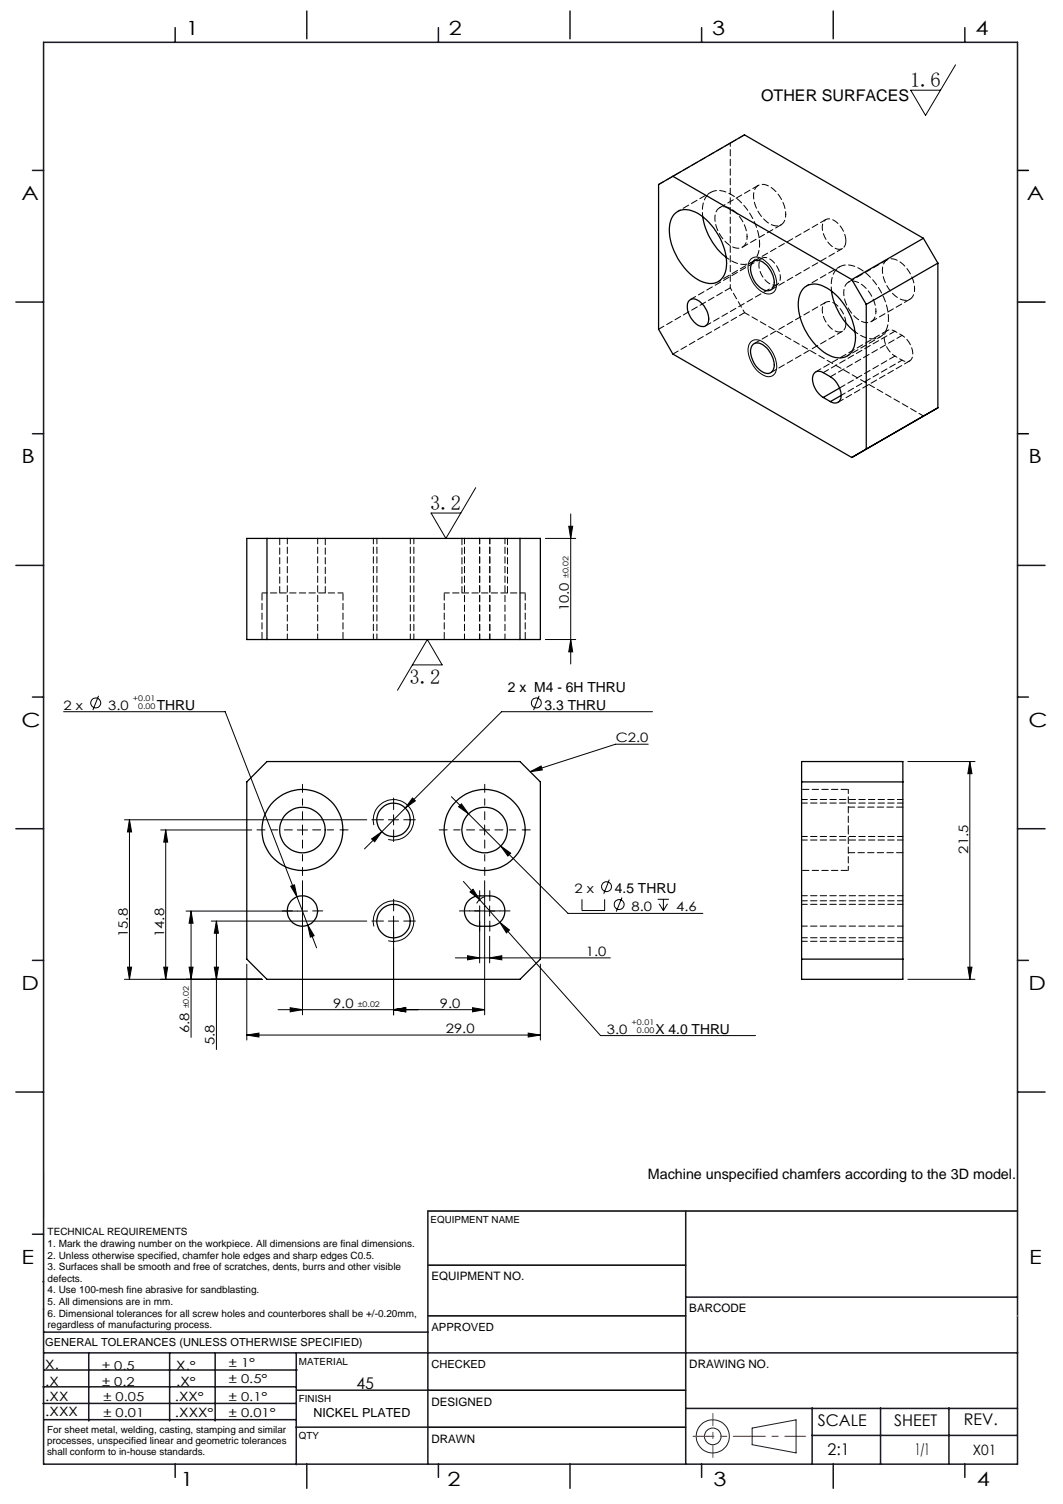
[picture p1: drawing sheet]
<svg xmlns="http://www.w3.org/2000/svg" width="210mm" height="297mm" viewBox="0 0 210 297" stroke-linecap="round" stroke-linejoin="round" font-family="sans-serif">
<g fill="none" stroke="#000" stroke-width=".2">
<path d="M188.8 12.8l-6 10-2.9-5h5.9M148.3 51.1a2.06 2.06 0 0 1 2.8 .4 5.9 5.9 0 0 1 2.2 5.4 1.6 1.6 0 0 1-2.6 .8 6.1 6.1 0 0 1-2.9-5.6zM148.3 67.5a2.06 2.06 0 0 1 2.8 .3 5.8 5.8 0 0 1 2.2 5.4 1.6 1.6 0 0 1-2.6 .8 6.1 6.1 0 0 1-2.9-5.5zM94 96.3l-5.9 10-2.9-5h5.9M107.7 106.3h6M112.4 103.9h.7l-.4 2.4zM112.7 101.5v29.6M19.5 137.4l-1.2 2.8M81.5 131.3h5.8l-2.9-5-5.9 10M106.5 137.4l-1.1 2.8M107.7 126.3h6M112.7 126.3l.4 2.4h-.7z"/>
<path d="M12.6 140.5h31.9l14.2 36.6M80.1 159.6l-4.7 4.6M81.5 157.6l.6 .5-2 1.5zM89.2 157.3l23 23.1h26.7M90.6 159.3l.6-.6 1.4 2zM104.7 152.4l2.2-1.1 .2 .7zM128.1 147h-6.5l-16.9 5.4M128.9 140.5h-29.8l-19 19.1M179.4 150.4h13.2M191.6 150.4l.4 2.4h-.8zM191.6 150.4v43M24.6 161.9h47.9"/>
<path d="M25.6 161.9l.4 2.4h-.8zM25.6 161.9v31.5M31.7 163.9h18M32.7 163.9v29.5M32.7 163.9l.4 2.4h-.8zM36.8 179.9h23.9M37.7 179.9v25M37.7 179.9l.4 2.4h-.7zM57.4 175l.8-.3 .5 2.4zM58.7 177.1l3.8 10.1M58.7 163.9h2M59.8 162.9v2"/>
<path d="M59.8 173.9v26.5M73.4 165.7l2-1.5-1.4 2zM73.9 162.9a4 4 0 0 1 3.5-5 4 4 0 0 1 4.3 4.4 4 4 0 0 1-5 3.5M75.4 164.2l-3.4 3.4M76.7 161.9h2M77.8 160.9v2M91.5 174.1l3.3 3.6M92.9 176.1l.6-.5 1.3 2.1zM94.8 177.7l23.8 26.8h30.7M94.8 163.9h1.9M95.7 162.9v2M95.7 173.9v26.5"/>
<path d="M95.7 179.9h2.1M95.8 177.1a3.2 3.2 0 0 0-1.6 1.3M96.7 178.9v2M98.9 167.1l2 1.4-.6 .5zM115 177.6v2.2h4.5v-2.2M120.4 173.7l-1.1 2.8M122.9 177.2l-1.2 2.8M129.9 177.6h2.3M130.2 178.5l.9 1.3M131.1 177.6v2.2M131.9 178.5l-.8 1.3M24.6 193.4h27.2"/>
<path d="M25.2 191h.8l-.4 2.4zM32.3 191h.8l-.4 2.4zM37.4 191h.7l-.4 2.4zM41.7 181.9h30.8M42.3 191h.8l-.3 2.4zM42.8 181.9l.3 2.4h-.8zM42.8 181.9v25.4M48.8 190.4v15M54.9 199.4h40.8M57.3 199l2.5 .4-2.5 .4zM60.8 182.7l1.3 2.1-.8 .3zM73.9 182.9a4 4 0 0 1 3.5-5 4 4 0 0 1 4.3 4.4 4 4 0 0 1-5 3.5"/>
<path d="M76.7 181.9h2M77.8 199.4l2.4-.4v.8zM77.8 180.9v19.5M90 189.2h30.6M92.4 188.7l2.4 .5-2.4 .3zM93.3 199l2.4 .4-2.4 .4zM94.8 180.9v9.2M96.7 189.2l2.4-.5v.8zM96.7 184.9v5.2M98.7 182.1l1.9 1.6-.6 .5zM106.8 190.4v15M179.4 193.4h13.2"/>
<path d="M191.2 191h.8l-.4 2.4zM48.8 204.4l2.4-.4v.8zM48.8 204.4h58M104.4 204l2.4 .4-2.4 .4z"/>
<circle cx="18.9" cy="138.8" r=".98"/>
<circle cx="106" cy="138.8" r=".98"/>
<circle cx="119.8" cy="175.1" r=".98"/>
<circle cx="122.3" cy="178.6" r=".98"/>
</g>
<g fill="none" stroke="#191924" stroke-width=".2">
<path d="M8.6 231.2v9.4M148.6 282l8.7-1.6v6.5l-8.7-1.6z"/>
<circle cx="140.8" cy="283.7" r="3.3"/>
<circle cx="140.8" cy="283.7" r="1.64"/>
</g>
<path d="M57.8 163.9h-7M59.8 161.9v-7M59.8 165.9v7M61.8 163.9h7M93.8 163.9h-7M95.8 161.9v-7M95.8 165.9v7M97.8 163.9h7" fill="none" stroke="#000" stroke-width=".2" stroke-dasharray="15.2 1.3 1.3 1.3" stroke-dashoffset="13.6"/>
<g fill="none" stroke="#000" stroke-width=".2" stroke-dasharray="15.2 1.3 1.3 1.3">
<path d="M77.8 159.9v-2.3M57.8 179.9h-2M59.8 177.9v-2M61.8 179.9h2M75.8 161.9h-2.3M77.8 179.9v-2.3M77.8 163.9v2.3M79.8 161.9h2.3M92.8 179.9h-2M94.8 179.9h-2M94.8 179.9v1M94.8 179.9h1"/>
<path d="M94.8 179.9v-1M94.8 179.9h-1M94.8 177.9v-2M96.8 177.9v-2M96.8 179.9h2M98.8 179.9h2M59.8 181.9v2M75.8 181.9h-2.3M77.8 183.9v2.3M79.8 181.9h2.3M94.8 181.9v2M96.8 181.9v2"/>
</g>
<g fill="none" stroke="#000" stroke-width=".2" stroke-dasharray="1.3 .6" stroke-dashoffset=".2">
<path d="M147.1 61.7l35.4 20.5M56.8 106.3v20M73.8 106.3v20M74.5 106.3v20M91.8 106.3v20M94.8 106.3v20M96.8 106.3v20M62.8 126.3v-20M81.1 126.3v-20M81.8 126.3v-20M94.8 126.3v-20M96.8 126.3v-20"/>
<path d="M99.8 126.3v-20M178.4 157.9h-20M178.4 158.6h-20M158.4 165.9h20M158.4 165.2h20M178.4 177.9h-20M178.4 176.9h-20M178.4 178.6h-20M158.4 185.9h20M158.4 182.9h20M158.4 185.2h20"/>
</g>
<path d="M201 33.7h2.2M201 59.7h5.4M201 85.7h2.2M84.5 239.1h116.5M84.6 259.9h50.9M84.6 249.8h50.9M84.6 274.5h50.9M84.5 281.8h51" fill="none" stroke="#000" stroke-width=".3"/>
<path d="M136.9 283.6h22.3" fill="none" stroke="#f00" stroke-width=".2" stroke-dasharray="6.3 1.3 1.3 1.3" stroke-dashoffset="2.2"/>
<path d="M140.8 287.8v-8.7" fill="none" stroke="#f00" stroke-width=".2" stroke-dasharray="6.3 1.3 1.3 1.3" stroke-dashoffset="3.9"/>
<g fill="none" stroke="#191924" stroke-width=".3">
<path d="M8.6 8.4h192.4v280.7h-192.4zM34.6 5.5v2.9M60.6 2.2v5.5M86.6 5.5v2.9M112.6 2.2v5.5M138.6 5.5v2.9M164.6 2.2v5.5M190.6 5.5v2.9M6.4 33.7h2.2M3.1 59.7h5.5M6.4 85.7h2.2M3.1 111.7h5.5"/>
<path d="M201 111.7h5.4M6.4 137.7h2.2M201 137.7h2.2M3.1 163.7h5.5M201 163.7h5.4M6.4 189.6h2.2M201 189.6h2.2M3.1 215.6h5.5M201 215.6h5.4M84.5 239.1v50M135.5 239.1v50M6.4 243.7h2.2"/>
<path d="M8.5 253.1h.1M8.6 258.5h.1M135.5 256.1h65.5M8.5 277.1h49.9M8.5 273.9h49.9M8.6 267.2h192.4M8.6 263.1h75.9M8.8 270.5h49.9M17.5 267.2v13.4M33.5 267.2v13.4M42.5 267.2v13.4M58.5 267.2v22"/>
<path d="M58.6 274.5h26M135.5 278.1h65.5M160.4 278v11.1M174 278v11.1M187.5 278v11.1M8.8 280.3h49.7M34.6 289.1v2.6M58.5 281.8h26M60.6 289.1v4.8M86.6 289.1v2.6M112.6 289.1v4.8M138.6 289.1v2.6"/>
<path d="M160.4 283.5h40.5M164.6 289.1v4.8M190.6 289.1v2.6"/>
</g>
<path d="M201 259.9h.1" fill="none" stroke="#c0c0c0" stroke-width=".2"/>
<g fill="#000">
<path d="M42.8 181.9l.3 2.4h-.8zM42.3 191h.8l-.3 2.4zM37.7 179.9l.4 2.4h-.7zM37.4 191h.7l-.4 2.4zM32.7 163.9l.4 2.4h-.8zM32.3 191h.8l-.4 2.4zM25.6 161.9l.4 2.4h-.8zM25.2 191h.8l-.4 2.4zM112.4 103.9h.7l-.4 2.4zM112.7 126.3l.4 2.4h-.7z"/>
<path d="M57.3 199l2.5 .4-2.5 .4zM77.8 199.4l2.4-.4v.8zM60.8 182.7l.5 2.4 .8-.3zM57.4 175l1.3 2.1-.5-2.4zM91.2 158.7l-.6 .6 2 1.4zM98.9 167.1l1.4 1.9 .6-.5zM73.4 165.7l.6 .5 1.4-2zM81.5 157.6l-1.4 2 2-1.5zM104.7 152.4l2.2-1.1 .2 .7zM92.9 176.1l1.9 1.6-1.3-2.1zM98.7 182.1l1.3 2.1 .6-.5zM77.8 199.4l2.4-.4v.8zM93.3 199l2.4 .4-2.4 .4z"/>
<path d="M96.7 189.2l2.4-.5v.8zM92.4 188.7l2.4 .5-2.4 .3z"/>
<path d="M191.2 191h.8l-.4 2.4zM191.6 150.4l.4 2.4h-.8z"/>
<path d="M48.8 204.4l2.4-.4v.8zM104.4 204l2.4 .4-2.4 .4z"/>
</g>
<g fill="none" stroke="#000" stroke-width=".25">
<path d="M132.9 34.8l-2.8 1.6v28.6l2.8 4.9 35.4 20.4 17-9.8M132.9 34.8l35.4 20.4M132.9 34.8l14.2-8.2 35.3 20.5M133.2 42.3a3.4 3.4 0 0 1 4.1-.4 12 12 0 0 1 6.1 11.3 3.1 3.1 0 0 1-4.4 2.5 11.8 11.8 0 0 1-6.7-11.5l.3-1zM136.1 59.4a1.57 1.57 0 0 1 2.4 .4 4 4 0 0 1 1.3 4.2 1.5 1.5 0 0 1-2.3-.1 4.3 4.3 0 0 1-1.6-4.2zM138.8 42.8a13.1 13.1 0 0 0 4.7 8M148.8 51.6a2.13 2.13 0 0 1 2.6 .7 4.4 4.4 0 0 1 1.3 4.5 1.49 1.49 0 0 1-2.3 .1 4.7 4.7 0 0 1-2-4.8zM158.6 57a3.6 3.6 0 0 1 4.7-.1 12.2 12.2 0 0 1 5.7 10.4 3.2 3.2 0 0 1-3.5 3.4 8.5 8.5 0 0 1-5.8-4.3 10.4 10.4 0 0 1-1.8-8zM164.3 57.5a13 13 0 0 0 4.6 8M168.3 55.2l2.8 4.9M182.4 47.1l-14.1 8.1M182.4 47.1l2.9 4.9"/>
<path d="M185.3 52l-14.2 8.1M185.3 52v28.5M148.8 68a2.01 2.01 0 0 1 2.6 .6 4.4 4.4 0 0 1 1.3 4.5 1.49 1.49 0 0 1-2.3 .2 4.8 4.8 0 0 1-2-4.8zM162.6 78.5a4.2 4.2 0 0 1-1.9-4.6 1.27 1.27 0 0 1 1.9-.3 5.3 5.3 0 0 1 3 2.5 3.1 3.1 0 0 1 .2 3.1 1.4 1.4 0 0 1-1.8 .1M162.6 78.5l1.4 .8M165.9 76.6l-3.3 1.9M166.2 78.1l-2.2 1.2M171.1 60.1v28.6l14.2-8.2M48.8 106.3h58v20h-58zM52.7 106.3v20M102.7 106.3v20M52.7 150.4h50l4.1 4v35l-4.1 4h-50l-3.9-4v-35z"/>
<path d="M158.4 150.4h20v43h-20zM158.4 154.4h20M92.5 177.9a2.97 2.97 0 0 1 2.3-1 5.7 5.7 0 0 1 3.4 .4 3 3 0 0 1 1.5 3.4 3 3 0 0 1-3 2.2 5.2 5.2 0 0 1-3.4-.4 2.97 2.97 0 0 1-.8-4.6zM158.4 189.4h20"/>
<circle cx="59.7" cy="163.9" r="8"/>
<circle cx="59.7" cy="163.9" r="4.5"/>
<circle cx="59.8" cy="179.9" r="3"/>
<circle cx="77.7" cy="161.9" r="3.3"/>
<circle cx="95.7" cy="163.9" r="8"/>
<circle cx="95.8" cy="163.9" r="4.5"/>
<circle cx="77.7" cy="181.9" r="3.3"/>
</g>
<path d="M67.8 117.1h-16M103.8 117.1h-16" fill="none" stroke="#000" stroke-width=".2" stroke-dasharray="1.3 .6" stroke-dashoffset=".3"/>
<path d="M51.8 117.1v9.2M87.8 117.1v9.2M67.8 126.3v-9.2M103.8 126.3v-9.2M167.6 155.9h-9.2M158.4 171.9h9.2" fill="none" stroke="#000" stroke-width=".2" stroke-dasharray="1.3 .6" stroke-dashoffset="-.2"/>
<path d="M144.3 28.3l2.8-1.7M149.8 36.6l-7.6 4.4M146.7 48.8l7.6-4.4M175.3 51.3l-7.7 4.4M172.1 63.5l7.7-4.4M176.8 70.3l-10.9 6.3M55.3 106.3v10.8M64.3 117.1v-10.8M91.3 106.3v10.8M100.3 117.1v-10.8M178.4 159.4h-10.8M167.6 168.4h10.8" fill="none" stroke="#000" stroke-width=".2" stroke-dasharray="1.3 .6"/>
<path d="M150.1 48.2a12.1 12.1 0 0 0-6.8-10.3 3.2 3.2 0 0 0-4.5 3.1v1.8M175.5 62.9a12.1 12.1 0 0 0-6.7-10.3 3.2 3.2 0 0 0-4.6 3.1l.1 1.8" fill="none" stroke="#000" stroke-width=".2" stroke-dasharray="1.3 .6" stroke-dashoffset=".5"/>
<path d="M144.3 28.3v28.5M143.5 50.8a4.6 4.6 0 0 0 4.9 1 4 4 0 0 0 1.7-3.6M168.9 65.5a4.6 4.6 0 0 0 5 1 4 4 0 0 0 1.6-3.6" fill="none" stroke="#000" stroke-width=".2" stroke-dasharray="1.3 .6" stroke-dashoffset=".6"/>
<path d="M140.4 38l-6.5 3.7M141.9 55.6l6.5-3.8M147.6 46.8a6.7 6.7 0 0 0-4-5.9 1.87 1.87 0 0 0-2.4 2.2 6.7 6.7 0 0 0 4 5.8 1.87 1.87 0 0 0 2.4-2.1M154.2 54.8a4.3 4.3 0 0 0-2.9-4 1.31 1.31 0 0 0-1.4 1.8 4.2 4.2 0 0 0 3.1 3.7 1.25 1.25 0 0 0 1.2-1.5M155.2 42.3a6.7 6.7 0 0 0-4-5.8 1.87 1.87 0 0 0-2.3 2.2 6.7 6.7 0 0 0 4 5.8 1.87 1.87 0 0 0 2.3-2.2M165.9 52.7l-6.5 3.7M180.7 57a6.7 6.7 0 0 0-4-5.8 1.87 1.87 0 0 0-2.4 2.2 6.7 6.7 0 0 0 4 5.8 1.87 1.87 0 0 0 2.4-2.2M147.1 61.7l-2.8-4.9M167.4 70.3l6.5-3.8M173 61.5a6.7 6.7 0 0 0-4-5.9 1.87 1.87 0 0 0-2.3 2.2 6.7 6.7 0 0 0 4 5.8 1.87 1.87 0 0 0 2.3-2.1M176.8 65.4a1.33 1.33 0 0 0-1.6-.1 1.33 1.33 0 0 0-.5 1.5 4.7 4.7 0 0 0 2.1 3.5M178.2 71.1a1.33 1.33 0 0 0 1.6 .1 1.33 1.33 0 0 0 .5-1.5 4.7 4.7 0 0 0-2.1-3.5" fill="none" stroke="#000" stroke-width=".2" stroke-dasharray="1.3 .6" stroke-dashoffset=".7"/>
<g fill="none" stroke="#000" stroke-width=".2" stroke-dasharray="1.3 .6" stroke-dashoffset=".1">
<path d="M130.1 36.4l14.2-8.1M144.3 56.8l-14.2 8.2M150.5 51l-14.1 8.1M152.3 57.2l14.1-8.1M163.1 43.4l-14.1 8.1M163.1 59.7l-14.1 8.2M133 69.9l14.1-8.2M139.4 64.3l14.1-8.1M152.3 73.6l14.1-8.2M162.7 73.6l14.1-8.2M165.6 79.4l14.1-8.1M175.3 65.3l-14.1 8.1"/>
<path d="M178.2 66.2l-14.1 8.2"/>
</g>
<path d="M167.1 47.6a4.7 4.7 0 0 0-3.3-4.4 1.46 1.46 0 0 0-1.4 1.9 4.8 4.8 0 0 0 3.2 4.1 1.38 1.38 0 0 0 1.5-1.6M167.1 63.9a4.7 4.7 0 0 0-3.3-4.4 1.46 1.46 0 0 0-1.4 1.9 4.8 4.8 0 0 0 3.2 4.1 1.38 1.38 0 0 0 1.5-1.6" fill="none" stroke="#000" stroke-width=".2" stroke-dasharray="1.3 .6" stroke-dashoffset="-.1"/>
<path d="M176.8 65.4l1.4 .8M176.8 70.3l1.4 .8" fill="none" stroke="#000" stroke-width=".2" stroke-dasharray="1.3 .6" stroke-dashoffset=".8"/>
<path d="M166.2 78.1l12-7M167.6 163.9v-8M167.6 171.9v-8" fill="none" stroke="#000" stroke-width=".2" stroke-dasharray="1.3 .6" stroke-dashoffset=".4"/>
<g font-size="4.1">
<text x="179.8" y="17.2">1.6</text>
<text x="85" y="100.7">3.2</text>
<text x="80.9" y="135.1">3.2</text>
</g>
<g font-size="3.9">
<text x="36.7" y="6.9">1</text>
<text x="88.7" y="6.9">2</text>
<text x="140.7" y="6.9">3</text>
<text x="192.7" y="6.9">4</text>
<text x="4.2" y="39.5">A</text>
<text x="202.9" y="39.5">A</text>
<text x="4.2" y="91.5">B</text>
<text x="203.2" y="91.5">B</text>
<text x="4.2" y="143.5">C</text>
<text x="203.2" y="143.5">C</text>
<text x="4.2" y="195.5">D</text>
<text x="203.2" y="195.5">D</text>
<text x="4.2" y="249.6">E</text>
<text x="203.3" y="249.6">E</text>
<text x="35.7" y="293.4">1</text>
<text x="88.4" y="293.4">2</text>
<text x="141" y="293.4">3</text>
<text x="193" y="293.4">4</text>
</g>
<g font-size="3.2">
<text x="150.4" y="20">OTHER SURFACES</text>
<text x="70.4" y="274.2">45</text>
<text x="161.6" y="281.7">SCALE</text>
<text x="176.7" y="281.5">SHEET</text>
<text x="190.4" y="281.5">REV.</text>
<text x="163.5" y="287.4">2:1</text>
<text x="180.8" y="287.4">1/1</text>
</g>
<g font-size="2.8">
<text x="128" y="232.7">Machine unspecified chamfers according to the 3D model.</text>
<text x="192.2" y="287.3">X01</text>
</g>
<g font-size="2.7">
<text x="100.4" y="136.7">2 x M4 - 6H THRU</text>
<text x="31" y="140.1">THRU</text>
<text x="107.6" y="140.1">3.3 THRU</text>
<text x="121.5" y="176.4">4.5 THRU</text>
<text x="129.5" y="204.1">X 4.0 THRU</text>
</g>
<g font-size="2.6">
<text x="112.4" y="120.7" transform="rotate(-90 112.4 120.7)">10.0</text>
<text x="12.6" y="140.1">2 x</text>
<text x="21.4" y="140.1">3.0</text>
<text x="121.6" y="146.6">C2.0</text>
<text x="191.3" y="168.6" transform="rotate(-90 191.3 168.6)">21.5</text>
<text x="113.5" y="176.4">2 x</text>
<text x="124.8" y="180">8.0</text>
<text x="133.6" y="180">4.6</text>
<text x="25.2" y="185" transform="rotate(-90 25.2 185)">15.8</text>
<text x="32.4" y="185" transform="rotate(-90 32.4 185)">14.8</text>
<text x="115.7" y="188.8">1.0</text>
<text x="65.8" y="199">9.0</text>
<text x="86.9" y="199">9.0</text>
<text x="37.4" y="204" transform="rotate(-90 37.4 204)">6.8</text>
<text x="42.4" y="206.4" transform="rotate(-90 42.4 206.4)">5.8</text>
<text x="88.1" y="204">29.0</text>
<text x="119.9" y="204.1">3.0</text>
</g>
<g font-size="2.5">
<text x="8.9" y="273.6">.X</text>
<text x="8.9" y="270.4">X.</text>
<text x="34.8" y="273.7">.X°</text>
<text x="34.8" y="270.5">X.°</text>
<text x="9" y="276.7">.XX</text>
<text x="9" y="279.7">.XXX</text>
<text x="34.5" y="276.7">.XX°</text>
<text x="34.6" y="279.8">.XXX°</text>
<text x="61.9" y="279.8">NICKEL PLATED</text>
</g>
<g font-size="2.4">
<text x="45.2" y="270">± 1°</text>
<text x="20.2" y="270.4">± 0.5</text>
<text x="20.2" y="273.7">± 0.2</text>
<text x="45.2" y="273.2">± 0.5°</text>
<text x="20.4" y="279.7">± 0.01</text>
<text x="20.4" y="276.7">± 0.05</text>
<text x="45.2" y="276.7">± 0.1°</text>
<text x="45.2" y="279.7">± 0.01°</text>
</g>
<g font-size="2.3">
<text x="85.2" y="252.9">EQUIPMENT NO.</text>
<text x="136.2" y="259.2">BARCODE</text>
<text x="136.2" y="270.2">DRAWING NO.</text>
<text x="85.2" y="277.6">DESIGNED</text>
<text x="85.2" y="284.9">DRAWN</text>
</g>
<g font-size="2.2">
<text x="85.2" y="262.8">APPROVED</text>
<text x="8.9" y="265.9">GENERAL TOLERANCES (UNLESS OTHERWISE SPECIFIED)</text>
<text x="85.2" y="270.1">CHECKED</text>
</g>
<g font-size="2">
<text x="9.4" y="243.9">TECHNICAL REQUIREMENTS</text>
<text x="9.4" y="246.2">1. Mark the drawing number on the workpiece. All dimensions are final dimensions.</text>
<text x="9.4" y="248.5">2. Unless otherwise specified, chamfer hole edges and sharp edges C0.5.</text>
<text x="9.4" y="250.8">3. Surfaces shall be smooth and free of scratches, dents, burrs and other visible</text>
<text x="9.4" y="253.1">defects.</text>
<text x="9.4" y="255.4">4. Use 100-mesh fine abrasive for sandblasting.</text>
<text x="9.4" y="257.7">5. All dimensions are in mm.</text>
<text x="9.4" y="260">6. Dimensional tolerances for all screw holes and counterbores shall be +/-0.20mm,</text>
<text x="9.4" y="262.3">regardless of manufacturing process.</text>
</g>
<g font-size="1.9">
<text x="85.1" y="241.5">EQUIPMENT NAME</text>
<text x="59.1" y="269.5">MATERIAL</text>
<text x="59.1" y="276.9">FINISH</text>
<text x="9.3" y="282.9">For sheet metal, welding, casting, stamping and similar</text>
<text x="9.3" y="285.2">processes, unspecified linear and geometric tolerances</text>
<text x="9.3" y="287.4">shall conform to in-house standards.</text>
<text x="59.1" y="284.2">QTY</text>
</g>
<g font-size="1.5">
<text x="112.3" y="114.2" transform="rotate(-90 112.3 114.2)">±0.02</text>
<text x="26.2" y="138.4">+0.01</text>
<text x="27.3" y="140.1">0.00</text>
<text x="37.3" y="199.1" transform="rotate(-90 37.3 199.1)">±0.02</text>
<text x="70.7" y="198.9">±0.02</text>
<text x="124.8" y="202.3">+0.01</text>
<text x="125.8" y="204">0.00</text>
</g>
</svg>
